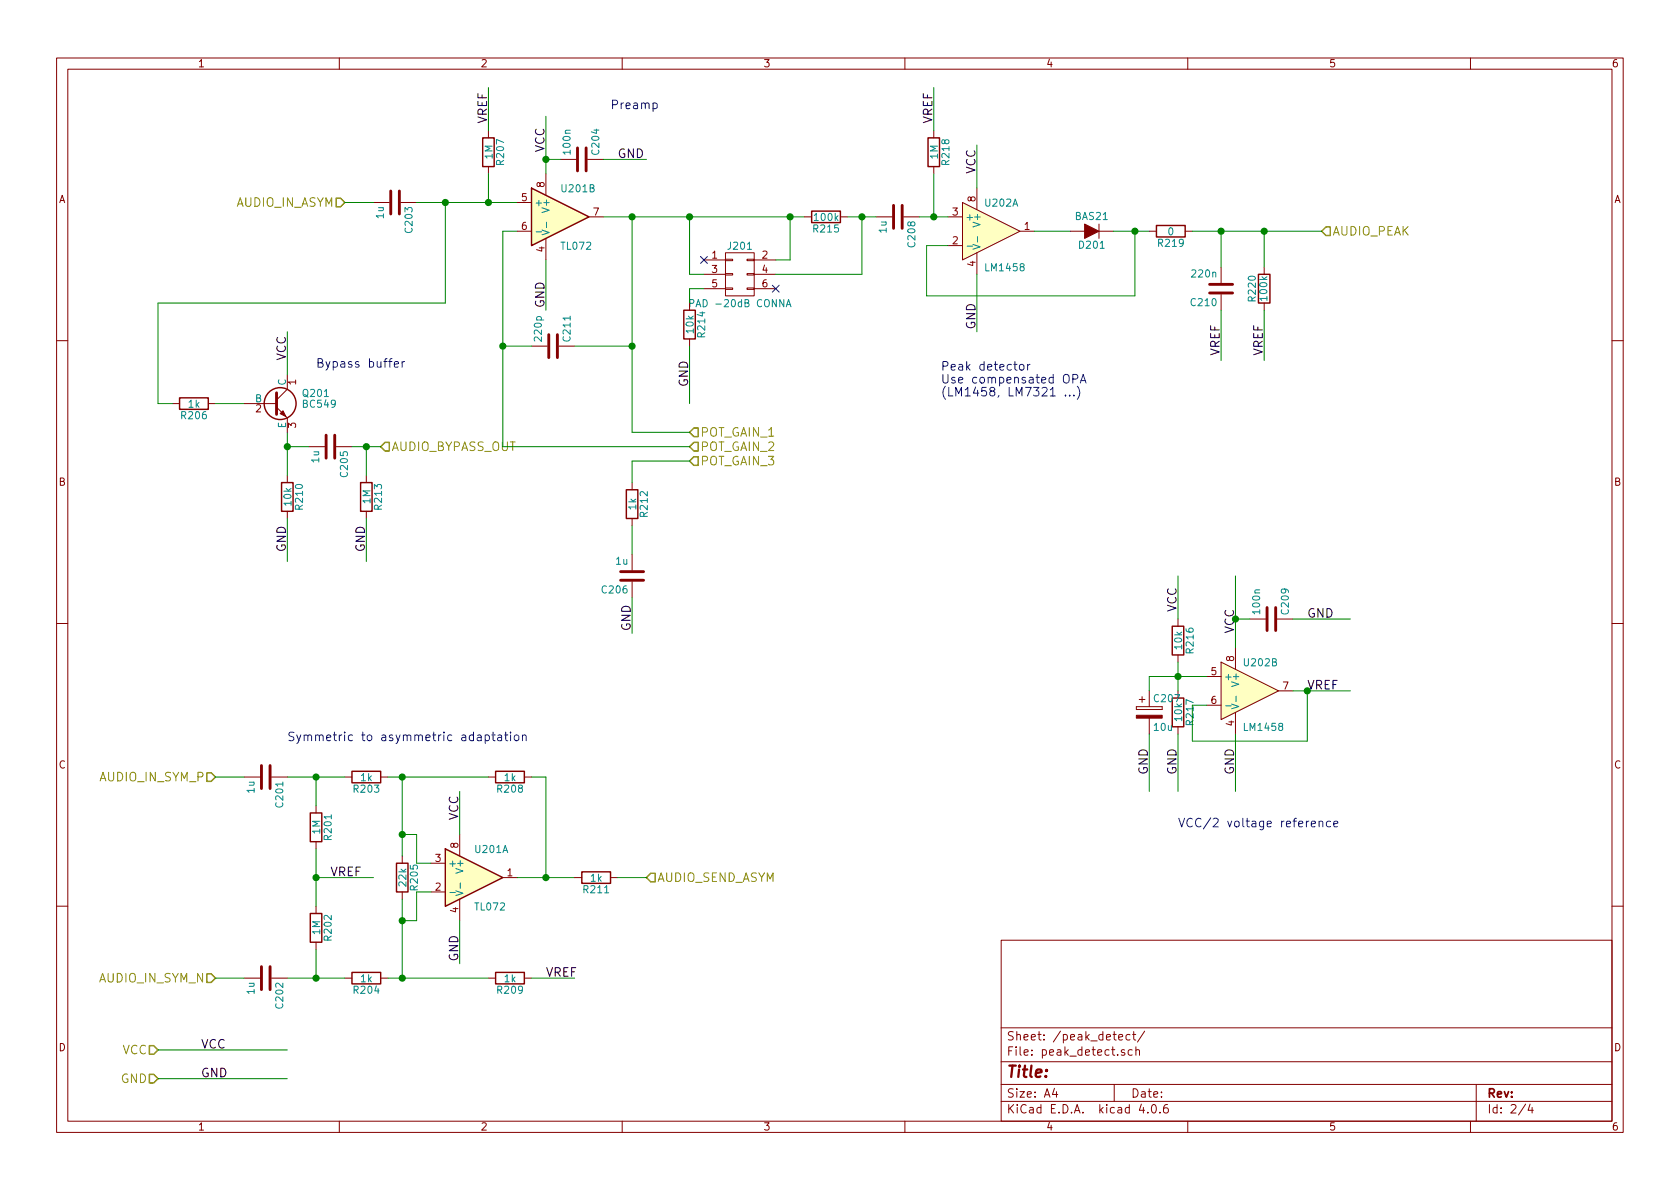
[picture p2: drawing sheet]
<svg xmlns="http://www.w3.org/2000/svg" width="297mm" height="210mm" viewBox="0 0 297 210" stroke-linecap="round" stroke-linejoin="round" font-family="sans-serif">
<g fill="none" stroke="#840000" stroke-width=".18">
<path d="M10 10.3h277v189.9h-277zM12 12.2h273v186.1h-273zM60 10.3v1.9M110 10.3v1.9M160 10.3v1.9M210 10.3v1.9M260 10.3v1.9M66 35.8h2.8M70.9 35.8h2.8M86.4 23.1v1.3M86.4 29.5v1.2M91.4 35.8h2.6"/>
<path d="M96.5 30.7v3.8M99.1 28.2h2.8M103.9 28.2h2.8M104.1 38.3h2.6M142.2 38.3h1.3M148.6 38.3h1.3M154.9 38.3h2.8M159.8 38.3h2.8M165.1 23.1v1.3M165.1 29.5v1.2M167.6 38.3h2.6M170.2 35.8l10.1 5.1-10.1 5.1z"/>
<path d="M172.7 33.3v3.8M194.3 39.6v2.6M91.4 40.9h2.6M96.5 42.2v3.8M121.9 53.6v1.3M121.9 59.9v1.3M124.5 46h3.8M124.5 48.5h3.8M124.5 51h3.8M128.3 50.9h1.2v.3h-1.2zM128.3 48.4h1.2v.2h-1.2zM128.3 45.8h1.2v.3h-1.2z"/>
<path d="M128.3 44.7h5v7.6h-5zM132.1 50.9h1.2v.3h-1.2zM132.1 48.4h1.2v.2h-1.2zM132.1 45.8h1.2v.3h-1.2zM133.3 46h3.9M133.3 48.5h3.9M133.3 51h3.9M167.6 43.4h2.6M172.7 44.7v3.8M180.3 40.9h2.6M189.2 40.9h2.6M194.3 40.9h2.5"/>
<path d="M203.2 40.9h1.3M209.5 40.9h1.3M215.9 47.2v2.8M215.9 52.1v2.8M223.5 47.2v1.3M223.5 53.6v1.3M10 60.2h2M30.5 71.4h1.2M36.8 71.4h1.3M43.2 71.4h5.7M48.9 72l1.9 1.9v2.5M50.8 66.3v2.5l-1.9 1.9"/>
<path d="M54.6 79h2.8M59.4 79h2.8M94 61.2h2.8M98.8 61.2h2.8M285 60.2h2M50.8 84.1v1.2M50.8 90.4v1.3M64.8 84.1v1.2M64.8 90.4v1.3M111.8 85.3v1.3M111.8 91.7v1.3M111.8 98v2.8"/>
<path d="M10 110.3h2M111.8 102.9v2.8M208.3 109.5v1.2M208.3 115.8v1.3M213.4 119.6h2.5M215.9 117.1l10.2 5.1-10.2 5zM218.4 114.5v3.9M221 109.5h2.8M225.8 109.5h2.8M285 110.3h2M43.2 137.4h2.8M48 137.4h2.8"/>
<path d="M61 137.4h1.2M67.3 137.4h1.3M86.4 137.4h1.2M92.7 137.4h1.3M200.9 125v.5zM200.9 125.5h4.6zM200.9 125h4.6zM201.4 123.7h1M201.9 123.2v1M203.2 122.2v2.8M203.2 127v2.8M205.5 125v.5z"/>
<path d="M208.3 122.2v1.2M208.3 128.5v1.3M213.4 124.7h2.5M218.4 126v3.8M226.1 122.2h2.5M55.9 142.5v1.3M55.9 148.8v1.3M71.1 151.4v1.2M71.1 157.7v1.3M76.2 157.7h2.5M76.2 152.6h2.5M81.3 147.6v3.8"/>
<path d="M81.3 159v3.8M88.9 155.2h2.5M101.6 155.2h1.3M107.9 155.2h1.3M10 160.2h2M43.2 173h2.8M48 173h2.8M55.9 160.3v1.2M55.9 166.6v1.3M61 173h1.2M67.3 173h1.3M86.4 173h1.2"/>
<path d="M92.7 173h1.3M177 166.3h108v32h-108zM285 160.2h2M60 198.3v1.9M110 198.3v1.9M160 198.3v1.9M177 194.8h108M177 191.8h108M177 187.8h108M177 181.8h108M186.4 192.5l-.3 1h.9M186.8 193v1"/>
<path d="M197 191.8v3M197.8 183.4l.7-.1v-.3l-.5-.1-.2 .2 .1 .7h.6M198.8 185.7a.37 .37 0 0 0-.6 .1l.1 .2 .5 .2 .1 .1-.2 .3-.5-.1M199.8 183l-.4-.1-.3 .3 .1 .6 .2 .1 .4-.1M200.2 185.7l-.5-.1-.2 .3v.6l.2 .1 .5-.1M200.3 182.9h.5M200.5 182.4v1.3l.3 .2M200.8 185.7l.2-.1 .4 .1 .1 .9M200.8 185.1v1.5M201.8 195.2l-.4 1.1h1M202.4 182.3l-1.3 2M202.9 196.7v.1"/>
<path d="M203.8 195.4l.1-.1a.81 .81 0 0 1 .6 .6 .81 .81 0 0 1-.3 .8l-.1 .1a.8 .8 0 0 1-.6-.6 .8 .8 0 0 1 .3-.8zM205.1 196.7v.1M206.4 195.3a.59 .59 0 0 0-.7 .7l.1 .7 .2 .1 .5-.1 .1-.5-.2-.2-.4-.1-.3 .3M210 198.3v1.9M260 198.3v1.9M261 191.8v6.5M269.7 195.2l-1.2 2M270.5 195.2l-.3 1.1h.9M270.9 195.8v1"/>
</g>
<path d="M59.4 35h.8l.8 .8-.8 .8h-.8zM234.4 40.1h.8v1.6h-.8l-.7-.8zM68.1 78.2h.7v1.6h-.7l-.8-.8zM122.7 75.7h.7v1.5h-.7l-.8-.8zM122.7 78.2h.7v1.6h-.7l-.8-.8zM122.7 80.8h.7v1.5h-.7l-.8-.8zM36.6 136.6h.7l.8 .8-.8 .8h-.7zM115.1 154.4h.7v1.6h-.7l-.8-.8zM36.6 172.2h.7l.8 .8-.8 .7h-.7zM26.4 190h.8l.7 .7-.7 .8h-.8zM26.4 184.9h.8l.7 .8-.7 .7h-.8z" fill="none" stroke="#848400" stroke-width=".25"/>
<g fill="none" stroke="#840000" stroke-width=".51">
<path d="M69.1 33.8v4M70.6 33.8v4M102.1 26.2v4M103.6 26.2v4M158 36.3v4.1M159.5 36.3v4.1M97 59.2v4M98.6 59.2v4M213.9 50.3h4M213.9 51.8h4M48.9 69.5v3.8M57.7 77v4"/>
<path d="M59.2 77v4M109.7 101.1h4.1M109.7 102.6h4.1M224 107.4v4.1M225.6 107.4v4.1M46.2 135.4v4M47.8 135.4v4M46.2 170.9v4.1M47.8 170.9v4.1"/>
</g>
<g fill="none" stroke="#840000" stroke-width=".25">
<path d="M85.3 24.4h2.1v5.1h-2.1zM94 33.3l10.1 5-10.1 5.1zM143.5 37.3h5.1v2.1h-5.1zM164.1 24.4h2v5.1h-2zM204.5 39.9h5v2h-5zM120.9 54.9h2v5h-2zM222.5 48.5h2v5.1h-2zM31.7 70.4h5.1v2h-5.1zM49.8 85.3h2v5.1h-2zM63.8 85.3h2v5.1h-2zM110.7 86.6h2.1v5.1h-2.1zM207.3 110.7h2v5.1h-2z"/>
<path d="M62.2 136.4h5.1v2h-5.1zM87.6 136.4h5.1v2h-5.1zM207.3 123.4h2v5.1h-2zM54.9 143.8h2v5h-2zM70.1 152.6h2v5.1h-2zM78.7 150.1l10.2 5.1-10.2 5.1zM102.9 154.2h5v2h-5zM54.9 161.5h2v5.1h-2zM62.2 172h5.1v2h-5.1zM87.6 172h5.1v2h-5.1z"/>
<circle cx="49.5" cy="71.4" r="2.82"/>
</g>
<g fill="#ffffc2" stroke="#ffffc2" stroke-width=".18">
<path d="M215.9 117.1l10.2 5.1-10.2 5z"/>
<path d="M170.2 35.8l10.1 5.1-10.1 5.1z"/>
<path d="M94 33.3l10.1 5-10.1 5.1z"/>
<path d="M78.7 150.1l10.2 5.1-10.2 5.1z"/>
</g>
<g fill="none" stroke="#008484" stroke-width=".18">
<path d="M96.6 39.3v1M94.8 41h1M95.8 40.7l1.3 .4-1.3 .4M122 53.6h.6v-.5l-.6-.1v1.2M139 54.2l.4-1.2 .5 1.2M139.1 53.9h.6M171 43.5h1M172 43.2l1.3 .5-1.3 .4M172.8 41.8v1M216.7 124.8h1M217.8 124.5l1.2 .4-1.2 .4M218.5 123.1v1"/>
<path d="M79.6 157.8h.9M80.6 157.5l1.3 .5-1.3 .4M81.4 156.1v1"/>
</g>
<g fill="#840000" stroke="#840000" stroke-width=".18">
<path d="M191.8 39.6l2.5 1.3-2.5 1.3z"/>
<path d="M200.9 126.5h4.6v.5h-4.6z"/>
<path d="M49.5 73.1l.5-.5 .5 1.1z"/>
</g>
<g fill="none" stroke="#008400" stroke-width=".18">
<path d="M86.4 15.5v7.6M165.1 15.5v7.6M61 35.8h5M73.7 35.8h17.7M78.7 35.8v17.8h-50.8v17.8h2.6M86.4 30.7v5.1M96.5 20.6v10.1M96.5 28.2h2.6M106.7 38.3h35.5M106.7 28.2h7.6M111.8 38.3v38.1h10.1M121.9 38.3v10.2h2.6"/>
<path d="M139.7 38.3v7.7h-2.5M149.9 38.3h5M152.4 38.3v10.2h-15.2M162.6 38.3h5M165.1 30.7v7.6M172.7 25.6v7.7M50.8 58.7v7.6M91.4 40.9h-2.5v38.1h33M96.5 46v8.9M124.5 51h-2.6v2.6M172.7 48.5v10.2M182.9 40.9h6.3"/>
<path d="M196.8 40.9h6.4M200.7 40.9v11.4h-36.9v-8.9h3.8M210.8 40.9h22.9M215.9 40.9v6.3M215.9 54.9v8.8M223.5 40.9v6.3M223.5 54.9v8.8M38.1 71.4h5.1M50.8 76.4v7.7M50.8 79h3.8M62.2 79h5.1M64.8 79v5.1"/>
<path d="M88.9 61.2h5.1M101.6 61.2h10.2M121.9 61.2v10.2M50.8 91.7v7.6M64.8 91.7v7.6M111.8 93v5M121.9 81.5h-10.1v3.8M111.8 105.7v6.3M208.3 101.8v7.7M208.3 117.1v5.1M213.4 119.6h-10.2v2.6M218.4 101.8v12.7"/>
<path d="M218.4 109.5h2.6M228.6 109.5h10.2M38.1 137.4h5.1M50.8 137.4h10.2M55.9 137.4v5.1M68.6 137.4h17.8M71.1 137.4v14M81.3 139.9v7.7M94 137.4h2.5v17.8M203.2 129.8v10.1M208.3 129.8v10.1M218.4 129.8v10.1"/>
<path d="M228.6 122.2h10.2M231.1 122.2v8.9h-20.3v-6.4h2.6M55.9 155.2h10.1M55.9 150.1v10.2M71.1 147.6h2.6v5h2.5M71.1 159v14M76.2 157.7h-2.5v5.1h-2.6M91.4 155.2h10.2M109.2 155.2h5.1M38.1 173h5.1M50.8 173h10.2M55.9 167.9v5.1"/>
<path d="M68.6 173h17.8M81.3 162.8v7.6M94 173h7.6M27.9 185.7h22.9M27.9 190.7h22.9"/>
</g>
<g fill="#008400" stroke="#008400" stroke-width=".25">
<circle cx="86.4" cy="35.8" r=".51"/>
<circle cx="78.7" cy="35.8" r=".51"/>
<circle cx="50.8" cy="79" r=".51"/>
<circle cx="64.8" cy="79" r=".51"/>
<circle cx="215.9" cy="40.9" r=".51"/>
<circle cx="200.7" cy="40.9" r=".51"/>
<circle cx="111.8" cy="38.3" r=".51"/>
<circle cx="165.1" cy="38.3" r=".51"/>
<circle cx="96.5" cy="28.2" r=".51"/>
<circle cx="223.5" cy="40.9" r=".51"/>
<circle cx="152.4" cy="38.3" r=".51"/>
<circle cx="139.7" cy="38.3" r=".51"/>
<circle cx="121.9" cy="38.3" r=".51"/>
<circle cx="208.3" cy="119.6" r=".51"/>
<circle cx="231.1" cy="122.2" r=".51"/>
<circle cx="71.1" cy="162.8" r=".51"/>
<circle cx="71.1" cy="147.6" r=".51"/>
<circle cx="71.1" cy="137.4" r=".51"/>
<circle cx="71.1" cy="173" r=".51"/>
<circle cx="96.5" cy="155.2" r=".51"/>
<circle cx="55.9" cy="155.2" r=".51"/>
<circle cx="55.9" cy="173" r=".51"/>
<circle cx="55.9" cy="137.4" r=".51"/>
<circle cx="111.8" cy="61.2" r=".51"/>
<circle cx="88.9" cy="61.2" r=".51"/>
</g>
<path d="M123.9 45.4l1.2 1.2M125.1 45.4l-1.2 1.2M136.6 50.4l1.2 1.3M137.8 50.4l-1.2 1.3" fill="none" stroke="#000084" stroke-width=".18"/>
<g fill="none" stroke="#0000c2" stroke-width=".18">
<path d="M115.5 18.3a.48 .48 0 0 1 .6 .1v.7a.48 .48 0 0 1-.6 0M69.7 64.4l.8-.1-.1-.3-.4-.1-.3 .3 .1 .7h.6M71.1 63.9v1M71.5 63.9l-.3 .1-.1 .2M180.3 64.6l.2-.2 .5 .2 .1 .6-.2 .2-.4 .1-.2-.2zM181.7 64.4v1.1M182.1 64.4l-.3 .1-.1 .2M188.4 69.9v.1M189.1 69.9v.1M189.7 67l.7-.1 .2-.2-.1-.3-.2-.2h-.6v1.5M189.9 69.9v.1M190.5 68.3a1.75 1.75 0 0 1 0 2.3"/>
<path d="M191 67.7l.5-1.5 .5 1.5M191.1 67.3h.8M85.8 130a.48 .48 0 0 1 .7 .1v.7a.48 .48 0 0 1-.7 .1M85.8 130v1.5M87 130h.6M87.2 129.5v1.3l.4 .2M88 130h.6l.1 1M88.7 130.3l-.5 .1a.3 .3 0 0 0-.2 .3 .3 .3 0 0 0 .2 .3l.5-.1M89.2 130h.6M89.4 129.5v1.3l.4 .2M90.3 129.5v.1M90.3 130v1"/>
<path d="M91 130.1l.2-.1 .5 .1v.6l-.1 .2-.4 .1-.2-.2zM92.4 130.1l.1-.1a.36 .36 0 0 1 .5 .2v.8M92.4 130v1M231.9 145.7l.7-.1-.1-.3-.4-.1-.2 .2v.7h.6M233.2 145.4l.1-.1a.36 .36 0 0 1 .6 .1v.8M233.2 145.2v1M235.3 145.3a.48 .48 0 0 0-.7 .1v.7a.48 .48 0 0 0 .7 0M235.8 145.7l.8-.1-.1-.3-.5-.1-.2 .2 .1 .7h.6"/>
</g>
<text font-size="2.8" fill="#840000" x="178" y="190.5">Title:</text>
<g font-size="2.1">
<text x="86.1" y="21.8" transform="rotate(-90 86.1 21.8)">VREF</text>
<text x="164.8" y="21.8" transform="rotate(-90 164.8 21.8)">VREF</text>
<text x="96.3" y="26.9" transform="rotate(-90 96.3 26.9)">VCC</text>
<text x="109.2" y="27.9">GND</text>
<text x="172.5" y="30.7" transform="rotate(-90 172.5 30.7)">VCC</text>
<text x="96.3" y="54.5" transform="rotate(-90 96.3 54.5)">GND</text>
<text x="172.5" y="58.3" transform="rotate(-90 172.5 58.3)">GND</text>
<text x="50.5" y="63.7" transform="rotate(-90 50.5 63.7)">VCC</text>
<text x="215.6" y="63.1" transform="rotate(-90 215.6 63.1)">VREF</text>
<text x="223.3" y="63.1" transform="rotate(-90 223.3 63.1)">VREF</text>
<text x="121.7" y="68.5" transform="rotate(-90 121.7 68.5)">GND</text>
<text x="50.5" y="97.7" transform="rotate(-90 50.5 97.7)">GND</text>
<text x="64.5" y="97.7" transform="rotate(-90 64.5 97.7)">GND</text>
<text x="111.5" y="111.7" transform="rotate(-90 111.5 111.7)">GND</text>
<text x="208" y="108.2" transform="rotate(-90 208 108.2)">VCC</text>
<text x="231.1" y="109.2">GND</text>
<text x="231.1" y="121.9">VREF</text>
<text x="202.9" y="137.1" transform="rotate(-90 202.9 137.1)">GND</text>
<text x="208" y="137.1" transform="rotate(-90 208 137.1)">GND</text>
<text x="218.2" y="137.1" transform="rotate(-90 218.2 137.1)">GND</text>
<text x="81" y="145" transform="rotate(-90 81 145)">VCC</text>
<text x="58.4" y="154.9">VREF</text>
<text x="81" y="170.1" transform="rotate(-90 81 170.1)">GND</text>
<text x="96.5" y="172.7">VREF</text>
<text x="35.6" y="185.4">VCC</text>
<text x="35.6" y="190.5">GND</text>
</g>
<g font-size="2.1" fill="#0000c2">
<text x="107.9" y="19.3">Preamp</text>
<text x="55.9" y="65">Bypass buffer</text>
<text x="166.4" y="65.5">Peak detector</text>
<text x="166.4" y="67.8">Use compensated OPA</text>
<text x="166.4" y="70.1">(LM1458, LM7321 ...)</text>
<text x="50.8" y="131.1">Symmetric to asymmetric adaptation</text>
<text x="208.3" y="146.3">VCC/2 voltage reference</text>
</g>
<g font-size="2.1" fill="#848400">
<text x="41.6" y="36.6">AUDIO_IN_ASYM</text>
<text x="235.6" y="41.7">AUDIO_PEAK</text>
<text x="123.9" y="77.2">POT_GAIN_1</text>
<text x="69.2" y="79.8">AUDIO_BYPASS_OUT</text>
<text x="123.9" y="79.8">POT_GAIN_2</text>
<text x="123.9" y="82.3">POT_GAIN_3</text>
<text x="17.7" y="138.2">AUDIO_IN_SYM_P</text>
<text x="116.2" y="156">AUDIO_SEND_ASYM</text>
<text x="17.5" y="173.7">AUDIO_IN_SYM_N</text>
<text x="21.3" y="191.5">GND</text>
<text x="21.5" y="186.4">VCC</text>
</g>
<text font-size="2.1" fill="#008400" x="218.2" y="112" transform="rotate(-90 218.2 112)">VCC</text>
<g font-size="2.1" fill="#840000">
<text x="178" y="184">Sheet: /peak_detect/</text>
<text x="178" y="186.7">File: peak_detect.sch</text>
<text x="178" y="196.9">KiCad E.D.A. kicad 4.0.6</text>
<text x="178" y="194.1">Size: A4</text>
<text x="200" y="194.1">Date:</text>
<text x="263" y="194.1">Rev:</text>
<text x="263" y="196.9">Id: 2/4</text>
</g>
<g font-size="1.8" fill="#840000">
<text x="35" y="11.9">1</text>
<text x="85" y="11.9">2</text>
<text x="135" y="11.9">3</text>
<text x="185" y="11.9">4</text>
<text x="235" y="11.9">5</text>
<text x="285" y="11.9">6</text>
<text x="10.4" y="35.9">A</text>
<text x="92.2" y="35.6">5</text>
<text x="96.3" y="33.1" transform="rotate(-90 96.3 33.1)">8</text>
<text x="172.5" y="35.7" transform="rotate(-90 172.5 35.7)">8</text>
<text x="285.4" y="35.9">A</text>
<text x="92.2" y="40.6">6</text>
<text x="104.9" y="38.1">7</text>
<text x="168.4" y="38.1">3</text>
<text x="181.1" y="40.6">1</text>
<text x="96.3" y="44.5" transform="rotate(-90 96.3 44.5)">4</text>
<text x="125.9" y="45.7">1</text>
<text x="134.8" y="45.7">2</text>
<text x="168.4" y="43.2">2</text>
<text x="172.5" y="47.1" transform="rotate(-90 172.5 47.1)">4</text>
<text x="125.9" y="48.3">3</text>
<text x="125.9" y="50.8">5</text>
<text x="134.8" y="48.3">4</text>
<text x="134.8" y="50.8">6</text>
<text x="52.3" y="68" transform="rotate(-90 52.3 68)">1</text>
<text x="45.2" y="72.9">2</text>
<text x="52.3" y="75.7" transform="rotate(-90 52.3 75.7)">3</text>
<text x="10.4" y="85.9">B</text>
<text x="285.4" y="85.9">B</text>
<text x="214.1" y="119.4">5</text>
<text x="218.2" y="116.9" transform="rotate(-90 218.2 116.9)">8</text>
<text x="214.1" y="124.5">6</text>
<text x="226.8" y="121.9">7</text>
<text x="218.2" y="128.4" transform="rotate(-90 218.2 128.4)">4</text>
<text x="10.4" y="135.9">C</text>
<text x="285.4" y="135.9">C</text>
<text x="81" y="150" transform="rotate(-90 81 150)">8</text>
<text x="77" y="152.4">3</text>
<text x="89.7" y="154.9">1</text>
<text x="77" y="157.5">2</text>
<text x="81" y="161.4" transform="rotate(-90 81 161.4)">4</text>
<text x="10.4" y="185.9">D</text>
<text x="285.4" y="185.9">D</text>
<text x="35" y="199.9">1</text>
<text x="85" y="199.9">2</text>
<text x="135" y="199.9">3</text>
<text x="185" y="199.9">4</text>
<text x="235" y="199.9">5</text>
<text x="285" y="199.9">6</text>
</g>
<g font-size="1.8" fill="#008484">
<text x="87.1" y="28.1" transform="rotate(-90 87.1 28.1)">1M</text>
<text x="89.1" y="29" transform="rotate(-90 89.1 29)">R207</text>
<text x="100.9" y="27.1" transform="rotate(-90 100.9 27.1)">100n</text>
<text x="105.9" y="27.2" transform="rotate(-90 105.9 27.2)">C204</text>
<text x="165.8" y="28.1" transform="rotate(-90 165.8 28.1)">1M</text>
<text x="167.8" y="29" transform="rotate(-90 167.8 29)">R218</text>
<text x="99.4" y="34">U201B</text>
<text x="67.8" y="38.6" transform="rotate(-90 67.8 38.6)">1u</text>
<text x="72.9" y="41" transform="rotate(-90 72.9 41)">C203</text>
<text x="94.5" y="36.4">+</text>
<text x="97.2" y="37.3" transform="rotate(-90 97.2 37.3)">V+</text>
<text x="143.9" y="41.1">R215</text>
<text x="144.1" y="39.1">100k</text>
<text x="156.7" y="41.2" transform="rotate(-90 156.7 41.2)">1u</text>
<text x="170.7" y="39">+</text>
<text x="173.4" y="39.8" transform="rotate(-90 173.4 39.8)">V+</text>
<text x="174.3" y="36.5">U202A</text>
<text x="190.2" y="38.9">BAS21</text>
<text x="206.5" y="41.6">0</text>
<text x="99.3" y="44.1">TL072</text>
<text x="128.9" y="44.1">J201</text>
<text x="161.8" y="43.6" transform="rotate(-90 161.8 43.6)">C208</text>
<text x="174.4" y="47.9">LM1458</text>
<text x="190.9" y="44">D201</text>
<text x="204.9" y="43.6">R219</text>
<text x="210.8" y="49">220n</text>
<text x="222" y="53.2" transform="rotate(-90 222 53.2)">R220</text>
<text x="224.1" y="53" transform="rotate(-90 224.1 53)">100k</text>
<text x="122.6" y="58.9" transform="rotate(-90 122.6 58.9)">10k</text>
<text x="122.8" y="54.3">PAD -20dB CONNA</text>
<text x="124.7" y="59.5" transform="rotate(-90 124.7 59.5)">R214</text>
<text x="210.7" y="54.1">C210</text>
<text x="95.8" y="60.2" transform="rotate(-90 95.8 60.2)">220p</text>
<text x="100.9" y="60.2" transform="rotate(-90 100.9 60.2)">C211</text>
<text x="45.1" y="71.1">B</text>
<text x="50.5" y="68.2" transform="rotate(-90 50.5 68.2)">C</text>
<text x="53.7" y="70.2">Q201</text>
<text x="32.2" y="74.1">R206</text>
<text x="33.3" y="72.1">1k</text>
<text x="50.5" y="75.8" transform="rotate(-90 50.5 75.8)">E</text>
<text x="53.7" y="72.1">BC549</text>
<text x="56.4" y="81.8" transform="rotate(-90 56.4 81.8)">1u</text>
<text x="51.5" y="89.4" transform="rotate(-90 51.5 89.4)">10k</text>
<text x="53.5" y="90" transform="rotate(-90 53.5 90)">R210</text>
<text x="61.5" y="84.2" transform="rotate(-90 61.5 84.2)">C205</text>
<text x="65.5" y="89.1" transform="rotate(-90 65.5 89.1)">1M</text>
<text x="67.5" y="90" transform="rotate(-90 67.5 90)">R213</text>
<text x="112.5" y="90.1" transform="rotate(-90 112.5 90.1)">1k</text>
<text x="114.5" y="91.3" transform="rotate(-90 114.5 91.3)">R212</text>
<text x="108.9" y="99.8">1u</text>
<text x="106.6" y="104.9">C206</text>
<text x="222.8" y="108.4" transform="rotate(-90 222.8 108.4)">100n</text>
<text x="227.9" y="108.5" transform="rotate(-90 227.9 108.5)">C209</text>
<text x="209" y="114.8" transform="rotate(-90 209 114.8)">10k</text>
<text x="211" y="115.4" transform="rotate(-90 211 115.4)">R216</text>
<text x="220.1" y="117.8">U202B</text>
<text x="204.2" y="124.1">C207</text>
<text x="216.4" y="120.3">+</text>
<text x="219.1" y="121.1" transform="rotate(-90 219.1 121.1)">V+</text>
<text x="204.1" y="129.2">10u</text>
<text x="209" y="127.5" transform="rotate(-90 209 127.5)">10k</text>
<text x="211" y="128.1" transform="rotate(-90 211 128.1)">R217</text>
<text x="220.1" y="129.2">LM1458</text>
<text x="45" y="140.2" transform="rotate(-90 45 140.2)">1u</text>
<text x="50.1" y="142.6" transform="rotate(-90 50.1 142.6)">C201</text>
<text x="62.7" y="140.2">R203</text>
<text x="63.8" y="138.1">1k</text>
<text x="88.1" y="140.2">R208</text>
<text x="89.2" y="138.1">1k</text>
<text x="56.6" y="147.5" transform="rotate(-90 56.6 147.5)">1M</text>
<text x="58.6" y="148.4" transform="rotate(-90 58.6 148.4)">R201</text>
<text x="79.2" y="153.3">+</text>
<text x="81.9" y="154.1" transform="rotate(-90 81.9 154.1)">V+</text>
<text x="84.1" y="150.8">U201A</text>
<text x="104.4" y="155.9">1k</text>
<text x="71.8" y="156.7" transform="rotate(-90 71.8 156.7)">22k</text>
<text x="73.9" y="157.3" transform="rotate(-90 73.9 157.3)">R205</text>
<text x="84.1" y="161">TL072</text>
<text x="103.3" y="157.9">R211</text>
<text x="56.6" y="165.3" transform="rotate(-90 56.6 165.3)">1M</text>
<text x="58.6" y="166.2" transform="rotate(-90 58.6 166.2)">R202</text>
<text x="63.8" y="173.7">1k</text>
<text x="89.2" y="173.7">1k</text>
<text x="45" y="175.8" transform="rotate(-90 45 175.8)">1u</text>
<text x="50.1" y="178.2" transform="rotate(-90 50.1 178.2)">C202</text>
<text x="62.7" y="175.7">R204</text>
<text x="88.1" y="175.7">R209</text>
</g>
</svg>
